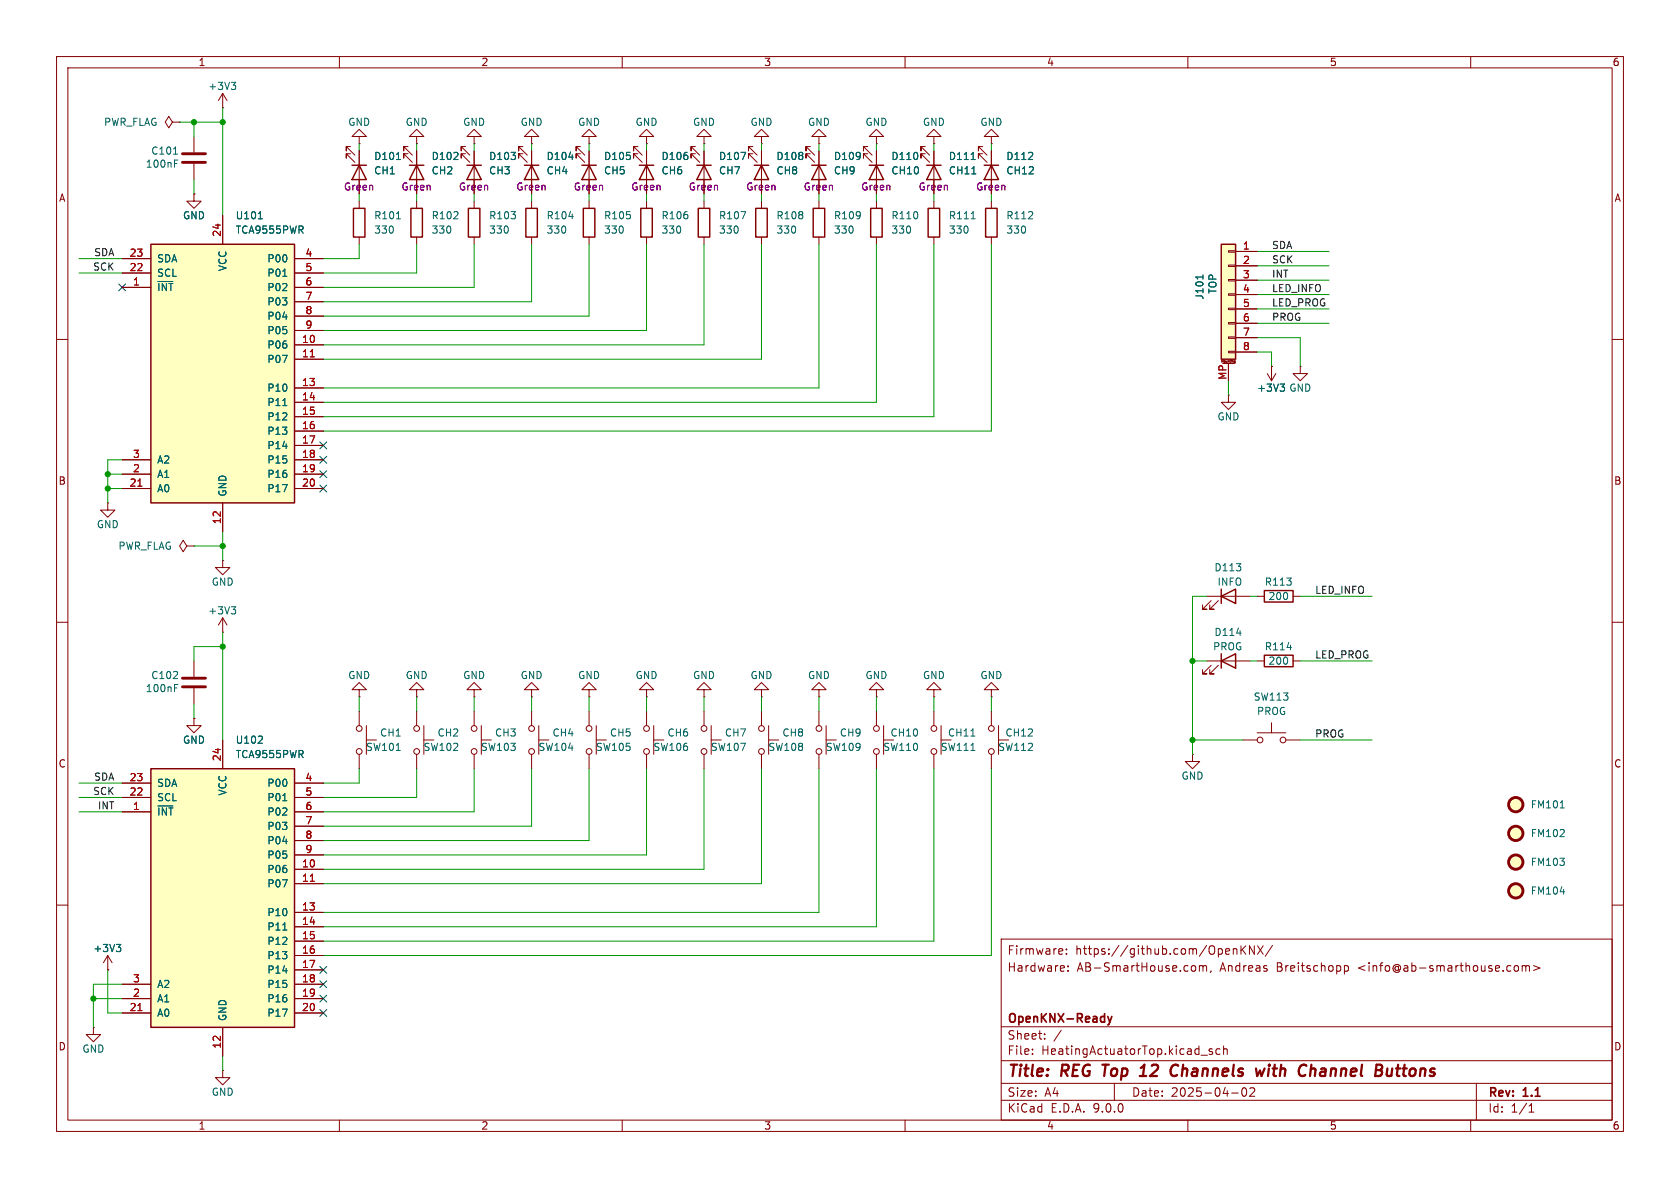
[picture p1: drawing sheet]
<svg xmlns="http://www.w3.org/2000/svg" width="297mm" height="210mm" viewBox="0 0 297 210" stroke-linecap="round" stroke-linejoin="round" font-family="sans-serif">
<g fill="none" stroke="#840000" stroke-width=".18">
<path d="M10 10h277v190h-277zM12 12h273v186h-273zM60 10v2M110 10v2M160 10v2M210 10v2M260 10v2M104.1 24.1h1.3l-1.3-1.2-1.2 1.2h1.2v1.3M104.1 25.4h.1M10 60h2M217.2 69.9v1.2h1.2l-1.2 1.3-1.3-1.3h1.3M217.2 69.9h.1"/>
<path d="M229.9 64.8v1.2h1.2l-1.2 1.3-1.3-1.3h1.3M229.9 64.8h.1M285 60h2M10 110h2M213.4 105.4h7.6M214.1 106.2l-1.5 1.5h.8h-.8v-.8M215.4 106.2l-1.5 1.5h.7h-.7v-.8M285 110h2M219.7 130.8h2.5M222.2 129.5h5.1M224.8 127.8v1.7M227.3 130.8h2.6"/>
<path d="M10 160h2M177 166h108v32h-108zM187.8 167.8l.1 .3-.7 .1M188.5 168.6v.1M188.5 167.8v.1M188.8 171.6v.1M188.8 170.8v.1M211.1 170.7l.3 .3v.4l-.3 .3M212 170.8l.5-.1 .2 .2M212 170.7v1M212.7 170.9l.2-.2 .3 .1 .1 .9M212.7 170.9v.8"/>
<path d="M214.1 171.6l-.1 .3M218 167.8l.2-.1 .4 .1 .1 .9M218 167.7v1M219.4 167.2v1.5M219.6 167.8l.6 .9M220.2 167.2l-.8 .9M221.7 167.2v1.5l-.8-1.5v1.5M222.3 167.2l1 1.5M223.3 167.2l-1 1.5M225 167.1l-1.3 2M237.7 170.8l.4-.1 .3 .3v.4l-.2 .2h-.5M237.7 170.7v1.5"/>
<path d="M267.8 170.8l.4-.1 .3 .3v.4l-.3 .3-.4-.1-.1-.2v-.4zM269.1 170.8l.4-.1 .2 .2M269.1 170.7v1M269.7 170.9l.3-.2 .3 .1 .1 .9M269.7 170.9v.8M271.1 170.7l1.1 .4-1.1 .5M285 160h2M39.4 189.2v1.3h1.2l-1.2 1.3-1.3-1.3h1.3M39.4 189.2h.1M60 198v2M110 198v2M160 198v2"/>
<path d="M177 194.5h108M177 191.5h108M177 187.5h108M177 181.5h108M182.5 186.3v.1M182.5 185.5v.1M184.7 183.6v.1M184.7 182.8v.1M187.6 182.1l-1.3 2M197 191.5v3M210 198v2M212.3 186.5h1.2"/>
<path d="M214.3 185.5l-.3-.1-.3 .2 .1 .2 .5 .2v.3h-.6M215.7 185.5l-.5-.1-.2 .3v.4l.1 .2h.6M216.3 185.5l.2-.1 .4 .1 .1 .9M216.3 184.9v1.5M217.7 193.2h1.2M219.7 192.4l.2-.1a.81 .81 0 0 1 .6 .6 .81 .81 0 0 1-.3 .8l-.2 .1a.81 .81 0 0 1-.3-1.4zM221 192.4l.5-.1 .2 .1 .1 .3-.9 1.1h.9M260 198v2M261 191.5v6.5M270.3 196.6h.9M270.3 195.5l.4-.4v1.5"/>
<circle cx="222.8" cy="130.8" r=".51"/>
<circle cx="226.8" cy="130.8" r=".51"/>
</g>
<g fill="none" stroke="#840000" stroke-width=".4">
<path d="M194.9 188.2h1.1M195.5 188.2l-.3 2M201.5 190.2h1.1M201.9 188.7l.4-.5-.2 2M208.1 190a.73 .73 0 0 1-.9 .1M208.3 188.4a.69 .69 0 0 0-1.1 .1M223.6 188.9l-.6 1.3-.2-.9M224.3 188.9l-.1 1.3M224.4 188.2v.2M224.4 188.2l-.1 .1 .1 .1M224.4 188.2l.1 .1-.1 .1M231.8 189l.2-.1 .5 .1-.1 1.2"/>
<path d="M246 190l-.3 .2M246.1 188.9l-.1 1.3M246.8 188.9h.8M247.2 188.2l-.2 1.7v.2l.4 .1"/>
</g>
<path d="M195.8 179.7l.4 1M196.6 179.7l-.4 1M196.2 180.7l-.1 .3-.3 .2" fill="none" stroke="#840000" stroke-width=".3"/>
<path d="M215.9 105.4l2.5-1.3v2.6zM215.9 104.1v2.6" fill="none" stroke="#840000" stroke-width=".25"/>
<path d="M26.7 43.2h25.4v45.7h-25.4z" fill="#ffffc2"/>
<path d="M62.2 29.2h2.6M63.5 29.2l1.3 2.6h-2.6zM26.7 43.2h25.4v45.7h-25.4zM223.5 104.4h5.1v2h-5.1z" fill="none" stroke="#840000" stroke-width=".25"/>
<g fill="none" stroke="#840000" stroke-width=".18">
<path d="M39.4 19.1h.1M39.4 16.5v2.6M39.4 16.5l-.8 1.3M39.4 16.5l.7 1.3M34.3 34.3v1.3h1.3l-1.3 1.2-1.3-1.2h1.3M34.3 34.3h.1M39.4 38.1v5.1M62 25.9h-.8v.8v-.8l1.5 1.5M62 27.2h-.8v.7v-.7l1.5 1.5M63.5 26.7v7.6M21.6 45.7h5.1M21.6 48.3h5.1"/>
<path d="M21.6 50.8h5.1M52.1 45.7h5M52.1 48.3h5M52.1 50.8h5M52.1 53.3h5M52.1 55.9h5M52.1 58.4h5M52.1 61h5M52.1 63.5h5M52.1 68.6h5M52.1 71.1h5M52.1 73.7h5"/>
<path d="M52.1 76.2h5M52.1 78.7h5M19 88.9v1.3h1.3l-1.3 1.2-1.2-1.2h1.2M19 88.9h.1M21.6 81.3h5.1M21.6 83.8h5.1M21.6 86.4h5.1M39.4 88.9v5.1M52.1 81.3h5M52.1 83.8h5M52.1 86.4h5M222.2 105.4h1.3"/>
<path d="M228.6 105.4h1.3"/>
</g>
<path d="M54.9 63.1h.7M24.4 85.9h.7" fill="none" stroke="#a90000" stroke-width=".18"/>
<path d="M40.9 14.5h.8l-.5 .5M41.4 15l.3 .3v.3l-.3 .2M45.7 38.7h.7M70.1 28.2h.7M50 48.8h.7M50 71.7h.7" fill="none" stroke="#006464" stroke-width=".18"/>
<path d="M215.9 43.2h2.5v20.3h-2.5z" fill="#ffffc2"/>
<path d="M72.6 36.8h2.1v5.1h-2.1zM102.9 29.2h2.5M103.1 36.8h2.1v5.1h-2.1zM104.1 29.2l1.3 2.6h-2.5zM215.9 43.2h2.5v20.3h-2.5z" fill="none" stroke="#840000" stroke-width=".25"/>
<g fill="none" stroke="#840000" stroke-width=".18">
<path d="M34.3 24.1v2.8M34.3 29v2.8M73.7 35.6v1.2M102.6 25.9h-.7v.8v-.8l1.5 1.5M102.6 27.2h-.7v.7v-.7l1.5 1.5M104.1 26.7v7.6M104.1 35.6v1.2M73.7 41.9v1.3M104.1 41.9v1.3M217.2 44.3h1.2v.3h-1.2zM217.2 46.9h1.2v.2h-1.2zM217.2 49.4h1.2v.3h-1.2z"/>
<path d="M217.2 51.9h1.2v.3h-1.2zM217.2 54.5h1.2v.2h-1.2zM217.2 57h1.2v.3h-1.2zM217.2 59.6h1.2v.2h-1.2zM218.4 44.5h3.8M218.4 47h3.8M218.4 49.5h3.8M218.4 52.1h3.8M218.4 54.6h3.8M218.4 57.2h3.8M218.4 59.7h3.8M216 64v-.3l.1 .2 .1-.2v.3"/>
<path d="M216.2 64.3h2M217.2 62.1h1.2v.3h-1.2zM217.2 64.3v3M217.5 63.7v.3M217.7 63.7h.1M218.2 63.8v.2h.2M218.2 63.8h.1M218.2 63.8h.2M218.4 63.8v.3l-.2 .1M218.4 62.2h3.8M165.1 125.7v2.6M165.1 133.4v2.5"/>
<path d="M166.4 130.8h1.7M166.4 128.3v5.1"/>
<circle cx="165.1" cy="128.8" r=".51"/>
<circle cx="165.1" cy="132.8" r=".51"/>
</g>
<path d="M30.7 27.2h.7M30.9 28.9h.4M30.9 28.3h.6M212.7 48.6v.7M171.6 132.7h.8M171.6 130.1h.8" fill="none" stroke="#006464" stroke-width=".18"/>
<path d="M32.3 27.2h4M32.3 28.7h4" fill="none" stroke="#840000" stroke-width=".51"/>
<path d="M26.7 135.9h25.4v45.7h-25.4z" fill="#ffffc2"/>
<g fill="none" stroke="#840000" stroke-width=".25">
<path d="M62.5 36.8h2v5.1h-2zM72.4 29.2h2.5M73.7 29.2l1.2 2.6h-2.5zM82.5 29.2h2.6M82.8 36.8h2v5.1h-2zM83.8 29.2l1.3 2.6h-2.6zM92.7 29.2h2.5M93 36.8h2v5.1h-2zM94 29.2l1.2 2.6h-2.5zM113 29.2h2.6M113.3 36.8h2v5.1h-2zM114.3 29.2l1.3 2.6h-2.6z"/>
<path d="M123.2 29.2h2.5M123.4 36.8h2.1v5.1h-2.1zM124.5 29.2l1.2 2.6h-2.5zM133.3 29.2h2.6M133.6 36.8h2v5.1h-2zM134.6 29.2l1.3 2.6h-2.6zM143.5 29.2h2.5M143.8 36.8h2v5.1h-2zM144.8 29.2l1.2 2.6h-2.5zM153.7 29.2h2.5M153.9 36.8h2.1v5.1h-2.1zM154.9 29.2l1.3 2.6h-2.5z"/>
<path d="M163.8 29.2h2.6M164.1 36.8h2v5.1h-2zM165.1 29.2l1.3 2.6h-2.6zM174 29.2h2.5M174.2 36.8h2.1v5.1h-2.1zM175.3 29.2l1.2 2.6h-2.5zM215.9 116.8l2.5-1.2v2.5zM215.9 115.6v2.5M223.5 115.8h5.1v2.1h-5.1zM26.7 135.9h25.4v45.7h-25.4z"/>
</g>
<g fill="none" stroke="#840000" stroke-width=".18">
<path d="M30.5 21.6l-.7-1-.6 1 .6 1 .7-1h1.2M31.7 21.6h.1M34.3 34.3h.1M39.4 38.1v5.1M63.5 24.1h1.3l-1.3-1.2-1.3 1.2h1.3v1.3M63.5 25.4h.1M63.5 26.7v2.5M63.5 31.8v2.5M63.5 35.6v1.2M72.1 25.9h-.7v.8v-.8l1.5 1.5M72.1 27.2h-.7v.7v-.7l1.5 1.5M73.7 24.1h1.2l-1.2-1.2-1.3 1.2h1.3v1.3"/>
<path d="M73.7 25.4h.1M73.7 26.7v7.6M82.3 25.9h-.8v.8v-.8l1.6 1.5M82.3 27.2h-.8v.7v-.7l1.6 1.5M83.8 24.1h1.3l-1.3-1.2-1.3 1.2h1.3v1.3M83.8 25.4h.1M83.8 26.7v7.6M83.8 35.6v1.2M92.5 25.9h-.8v.8v-.8l1.5 1.5M92.5 27.2h-.8v.7v-.7l1.5 1.5M94 24.1h1.2l-1.2-1.2-1.3 1.2h1.3v1.3M94 25.4h.1"/>
<path d="M94 26.7v7.6M94 35.6v1.2M104.1 26.7v2.5M104.1 31.8v2.5M112.8 25.9h-.8v.8v-.8l1.5 1.5M112.8 27.2h-.8v.7v-.7l1.5 1.5M114.3 24.1h1.3l-1.3-1.2-1.3 1.2h1.3v1.3M114.3 25.4h.1M114.3 26.7v7.6M114.3 35.6v1.2M122.9 25.9h-.7v.8v-.8l1.5 1.5M122.9 27.2h-.7v.7v-.7l1.5 1.5"/>
<path d="M124.5 24.1h1.2l-1.2-1.2-1.3 1.2h1.3v1.3M124.5 25.4h.1M124.5 26.7v7.6M124.5 35.6v1.2M133.1 25.9h-.8v.8v-.8l1.6 1.5M133.1 27.2h-.8v.7v-.7l1.6 1.5M134.6 24.1h1.3l-1.3-1.2-1.3 1.2h1.3v1.3M134.6 25.4h.1M134.6 26.7v7.6M134.6 35.6v1.2M143.3 25.9h-.8v.8v-.8l1.5 1.5M143.3 27.2h-.8v.7v-.7l1.5 1.5"/>
<path d="M144.8 24.1h1.2l-1.2-1.2-1.3 1.2h1.3v1.3M144.8 25.4h.1M144.8 26.7v7.6M144.8 35.6v1.2M153.4 25.9h-.7v.8v-.8l1.5 1.5M153.4 27.2h-.7v.7v-.7l1.5 1.5M154.9 24.1h1.3l-1.3-1.2-1.2 1.2h1.2v1.3M154.9 25.4h.1M154.9 26.7v7.6M154.9 35.6v1.2M163.6 25.9h-.8v.8v-.8l1.5 1.5M163.6 27.2h-.8v.7v-.7l1.5 1.5"/>
<path d="M165.1 24.1h1.3l-1.3-1.2-1.3 1.2h1.3v1.3M165.1 25.4h.1M165.1 26.7v7.6M165.1 35.6v1.2M173.7 25.9h-.7v.8v-.8l1.5 1.5M173.7 27.2h-.7v.7v-.7l1.5 1.5M175.3 24.1h1.2l-1.2-1.2-1.3 1.2h1.3v1.3M175.3 25.4h.1M175.3 26.7v7.6M175.3 35.6v1.2M21.6 45.7h5.1M21.6 48.3h5.1"/>
<path d="M21.6 50.8h5.1M52.1 45.7h5M52.1 48.3h5M52.1 50.8h5M52.1 53.3h5M52.1 55.9h5M52.1 58.4h5M63.5 41.9v1.3M83.8 41.9v1.3M94 41.9v1.3M114.3 41.9v1.3M124.5 41.9v1.3"/>
<path d="M134.6 41.9v1.3M144.8 41.9v1.3M154.9 41.9v1.3M165.1 41.9v1.3M175.3 41.9v1.3M218.4 44.5h3.8M218.4 47h3.8M218.4 49.5h3.8M218.4 52.1h3.8M218.4 54.6h3.8M218.4 57.2h3.8M218.4 59.7h3.8"/>
<path d="M52.1 61h5M52.1 63.5h5M52.1 68.6h5M52.1 71.1h5M52.1 73.7h5M52.1 76.2h5M52.1 78.7h5M217.2 64.3v3M218.4 62.2h3.8M224 66l.8 1.3M224.8 64.8h.1M224.8 64.8v2.5"/>
<path d="M225.6 66l-.8 1.3M21.6 81.3h5.1M21.6 83.8h5.1M21.6 86.4h5.1M33 96.5l-.6-1-.7 1 .7 1 .6-1h1.3M34.3 96.5h.1M39.4 99.1v1.2h1.2l-1.2 1.3-1.3-1.3h1.3M39.4 99.1h.1M39.4 88.9v5.1M52.1 81.3h5M52.1 83.8h5M52.1 86.4h5"/>
<path d="M34.3 116.8v2.8M39.4 111.8h.1M39.4 109.2v2.6M39.4 109.2l-.8 1.3M39.4 109.2l.7 1.3M213.4 116.8h7.6M214.1 117.6l-1.5 1.5h.8h-.8v-.7M215.4 117.6l-1.5 1.5h.7h-.7v-.7M222.2 116.8h1.3M228.6 116.8h1.3M21.6 138.4h5.1M34.3 127v1.3h1.3l-1.3 1.2-1.3-1.2h1.3"/>
<path d="M34.3 127h.1M34.3 121.7v2.8M39.4 130.8v5.1M52.1 138.4h5M63.5 121.9h-1.3l1.3-1.2 1.3 1.2h-1.3v1.3M63.5 123.2h.1M63.5 125.7v2.6M63.5 133.4v2.5M64.8 130.8h1.7M64.8 128.3v5.1M73.7 121.9h-1.3l1.3-1.2 1.2 1.2h-1.2v1.3M73.7 123.2h.1"/>
<path d="M73.7 125.7v2.6M73.7 133.4v2.5M74.9 130.8h1.8M74.9 128.3v5.1M83.8 121.9h-1.3l1.3-1.2 1.3 1.2h-1.3v1.3M83.8 123.2h.1M83.8 125.7v2.6M83.8 133.4v2.5M85.1 130.8h1.8M85.1 128.3v5.1M94 121.9h-1.3l1.3-1.2 1.2 1.2h-1.2v1.3M94 123.2h.1"/>
<path d="M94 125.7v2.6M94 133.4v2.5M95.2 130.8h1.8M95.2 128.3v5.1M104.1 121.9h-1.2l1.2-1.2 1.3 1.2h-1.3v1.3M104.1 123.2h.1M104.1 125.7v2.6M104.1 133.4v2.5M105.4 130.8h1.8M105.4 128.3v5.1M114.3 121.9h-1.3l1.3-1.2 1.3 1.2h-1.3v1.3M114.3 123.2h.1"/>
<path d="M114.3 125.7v2.6M114.3 133.4v2.5M115.6 130.8h1.7M115.6 128.3v5.1M124.5 121.9h-1.3l1.3-1.2 1.2 1.2h-1.2v1.3M124.5 123.2h.1M124.5 125.7v2.6M124.5 133.4v2.5M125.7 130.8h1.8M125.7 128.3v5.1M134.6 121.9h-1.3l1.3-1.2 1.3 1.2h-1.3v1.3M134.6 123.2h.1"/>
<path d="M134.6 125.7v2.6M134.6 133.4v2.5M135.9 130.8h1.8M135.9 128.3v5.1M144.8 121.9h-1.3l1.3-1.2 1.2 1.2h-1.2v1.3M144.8 123.2h.1M144.8 125.7v2.6M144.8 133.4v2.5M146 130.8h1.8M146 128.3v5.1M154.9 121.9h-1.2l1.2-1.2 1.3 1.2h-1.3v1.3M154.9 123.2h.1"/>
<path d="M154.9 125.7v2.6M154.9 133.4v2.5M156.2 130.8h1.8M156.2 128.3v5.1M165.1 121.9h-1.3l1.3-1.2 1.3 1.2h-1.3v1.3M165.1 123.2h.1M175.3 121.9h-1.3l1.3-1.2 1.2 1.2h-1.2v1.3M175.3 123.2h.1M175.3 125.7v2.6M175.3 133.4v2.5M176.5 130.8h1.8M176.5 128.3v5.1"/>
<path d="M210.8 133.4v1.2h1.3l-1.3 1.3-1.3-1.3h1.3M210.8 133.4h.1M21.6 141h5.1M21.6 143.5h5.1M52.1 141h5M52.1 143.5h5M52.1 146.1h5M52.1 148.6h5M52.1 151.1h5M52.1 153.7h5M52.1 156.2h5M19 171.5h.1"/>
<path d="M19 168.9l-.7 1.3M19 168.9l.8 1.3M19 168.9v2.6M21.6 174h5.1M21.6 176.5h5.1M21.6 179.1h5.1M52.1 174h5M52.1 176.5h5M52.1 179.1h5M52.1 161.3h5M52.1 163.8h5M52.1 166.4h5"/>
<path d="M52.1 168.9h5M52.1 171.5h5M16.5 181.6v1.3h1.3l-1.3 1.3-1.3-1.3h1.3M16.5 181.6h.1M39.4 181.6v5.1"/>
<circle cx="63.5" cy="128.8" r=".51"/>
<circle cx="63.5" cy="132.8" r=".51"/>
<circle cx="73.7" cy="132.8" r=".51"/>
<circle cx="73.7" cy="128.8" r=".51"/>
<circle cx="83.8" cy="128.8" r=".51"/>
<circle cx="83.8" cy="132.8" r=".51"/>
<circle cx="94" cy="132.8" r=".51"/>
<circle cx="94" cy="128.8" r=".51"/>
<circle cx="104.1" cy="128.8" r=".51"/>
<circle cx="104.1" cy="132.8" r=".51"/>
<circle cx="114.3" cy="128.8" r=".51"/>
<circle cx="114.3" cy="132.8" r=".51"/>
<circle cx="124.5" cy="128.8" r=".51"/>
<circle cx="124.5" cy="132.8" r=".51"/>
<circle cx="134.6" cy="128.8" r=".51"/>
<circle cx="134.6" cy="132.8" r=".51"/>
<circle cx="144.8" cy="132.8" r=".51"/>
<circle cx="144.8" cy="128.8" r=".51"/>
<circle cx="154.9" cy="128.8" r=".51"/>
<circle cx="154.9" cy="132.8" r=".51"/>
<circle cx="175.3" cy="128.8" r=".51"/>
<circle cx="175.3" cy="132.8" r=".51"/>
</g>
<path d="M54.9 63.1h.7M24.4 85.9h.7M54.9 155.8h.7M24.4 178.7h.7" fill="none" stroke="#a90000" stroke-width=".18"/>
<g fill="none" stroke="#006464" stroke-width=".18">
<path d="M45.7 38.7h.7M70.1 38.7h.7M70.1 28.2h.7M100.6 27.8h.7M100.6 38.3h.7M131 37.4h.8l-.5 1.3M131 26.9h.8l-.5 1.3M171.7 38.7h.7M171.7 28.2h.7M171.8 30.7h.7M50 48.8h.7M212.7 48.6v.7"/>
<path d="M50 71.7h.7M226.3 67.9h.8l-.4 .5M226.8 68.4l.3 .2v.3l-.3 .3M40.9 107.3h.8l-.5 .4M41.4 107.7l.3 .3v.3l-.3 .2M218.6 111.9h.8M227.5 114.5h.8M30.9 121.6h.4M30.9 121h.6M45.6 131.4h.8M46.3 130.2v.5M70 132.7h.8"/>
<path d="M50 141.5h.7M275.8 142.8h.7M275.8 157.6h.8M20.6 166.9h.7l-.4 .5M21.1 167.4l.2 .3v.3l-.2 .2M50 164.4h.7"/>
</g>
<g fill="#ffffc2" stroke="#ffffc2" stroke-width=".18">
<circle cx="268" cy="142.2" r="1.27"/>
<circle cx="268" cy="152.4" r="1.27"/>
<circle cx="268" cy="147.3" r="1.27"/>
<circle cx="268" cy="157.5" r="1.27"/>
</g>
<g fill="none" stroke="#840000" stroke-width=".51">
<path d="M32.3 119.9h4M32.3 121.4h4"/>
<circle cx="268" cy="157.5" r="1.27"/>
<circle cx="268" cy="142.2" r="1.27"/>
<circle cx="268" cy="152.4" r="1.27"/>
<circle cx="268" cy="147.3" r="1.27"/>
</g>
<g fill="none" stroke="#009600" stroke-width=".18">
<path d="M39.4 19.1v19M31.7 21.6h7.7M34.3 21.6v2.5M34.3 31.8v2.5M63.5 25.4v1.3M63.5 34.3v1.3M73.7 25.4v1.3M73.7 34.3v1.3M83.8 25.4v1.3M83.8 34.3v1.3M94 25.4v1.3M94 34.3v1.3"/>
<path d="M104.1 25.4v1.3M104.1 34.3v1.3M114.3 25.4v1.3M114.3 34.3v1.3M124.5 25.4v1.3M124.5 34.3v1.3M134.6 25.4v1.3M134.6 34.3v1.3M144.8 25.4v1.3M144.8 34.3v1.3M154.9 25.4v1.3M154.9 34.3v1.3"/>
<path d="M165.1 25.4v1.3M165.1 34.3v1.3M175.3 25.4v1.3M175.3 34.3v1.3M14 48.3h7.6M14 45.7h7.6M63.5 43.2v2.5h-6.4M73.7 43.2v5.1h-16.6M83.8 43.2v7.6h-26.7M94 43.2v10.1h-36.9M104.1 43.2v12.7h-47M114.3 43.2v15.2h-57.2"/>
<path d="M124.5 43.2v17.8h-67.4M134.6 43.2v20.3h-77.5M144.8 43.2v25.4h-87.7M154.9 43.2v27.9h-97.8M165.1 43.2v30.5h-108M175.3 43.2v33h-118.2M222.2 49.5h12.7M222.2 52.1h12.7M222.2 57.2h12.7M222.2 54.6h12.7M222.2 59.7h7.7v5.1M222.2 47h12.7"/>
<path d="M222.2 44.5h12.7M217.2 67.3v2.6M222.2 62.2h2.6v2.6M19 86.4h2.6M19 83.8h2.6M21.6 81.3h-2.6v7.6M34.3 96.5h5.1M39.4 94v5.1M39.4 111.8v19M39.4 114.3h-5.1v2.5M210.8 116.8h2.6M213.4 105.4h-2.6v28"/>
<path d="M221 105.4h1.2M221 116.8h1.2M229.9 105.4h12.7M229.9 116.8h12.7M14 138.4h7.6M34.3 124.5v2.5M63.5 123.2v2.5M63.5 135.9v2.5h-6.4M73.7 123.2v2.5M73.7 135.9v5.1h-16.6M83.8 123.2v2.5M83.8 135.9v7.6h-26.7"/>
<path d="M94 135.9v10.2h-36.9M94 123.2v2.5M104.1 123.2v2.5M104.1 135.9v12.7h-47M114.3 123.2v2.5M114.3 135.9v15.2h-57.2M124.5 123.2v2.5M124.5 135.9v17.8h-67.4M134.6 123.2v2.5M134.6 135.9v20.3h-77.5M144.8 123.2v2.5M144.8 135.9v25.4h-87.7"/>
<path d="M154.9 123.2v2.5M154.9 135.9v27.9h-97.8M165.1 123.2v2.5M165.1 135.9v30.5h-108M175.3 123.2v2.5M175.3 135.9v33h-118.2M210.8 130.8h8.9M229.9 130.8h12.7M14 141h7.6M14 143.5h7.6M16.5 176.5h5.1M19 171.5v7.6h2.6"/>
<path d="M21.6 174h-5.1v7.6M39.4 186.7v2.5"/>
</g>
<g fill="none" stroke="#000084" stroke-width=".18">
<path d="M21 50.2l1.2 1.2M22.2 50.2l-1.2 1.2M56.5 78.1l1.3 1.2M57.8 78.1l-1.3 1.2M56.5 83.2l1.3 1.2M56.5 80.7l1.3 1.2M56.5 85.8l1.3 1.2M57.8 83.2l-1.3 1.2M57.8 80.7l-1.3 1.2M57.8 85.8l-1.3 1.2M56.5 175.9l1.3 1.2M56.5 170.8l1.3 1.3"/>
<path d="M56.5 178.5l1.3 1.2M56.5 173.4l1.3 1.2M57.8 175.9l-1.3 1.2M57.8 170.8l-1.3 1.3M57.8 178.5l-1.3 1.2M57.8 173.4l-1.3 1.2"/>
</g>
<g fill="#009600" stroke="#009600" stroke-width=".18">
<circle cx="16.5" cy="176.5" r=".46"/>
<circle cx="210.8" cy="116.8" r=".46"/>
<circle cx="210.8" cy="130.8" r=".46"/>
<circle cx="39.4" cy="114.3" r=".46"/>
<circle cx="19" cy="83.8" r=".46"/>
<circle cx="19" cy="86.4" r=".46"/>
<circle cx="39.4" cy="21.6" r=".46"/>
<circle cx="34.3" cy="21.6" r=".46"/>
<circle cx="39.4" cy="96.5" r=".46"/>
</g>
<g font-size="2.8" fill="#840000">
<text x="178" y="190.9">Title:</text>
<text x="187.7" y="190.9">REG</text>
<text x="195.8" y="190.9">Top</text>
<text x="203.3" y="190.9">12</text>
<text x="209.4" y="190.9">Channels</text>
<text x="225.3" y="190.9">with</text>
<text x="233.7" y="190.9">Channel</text>
<text x="248" y="190.9">Buttons</text>
</g>
<g font-size="2.1" fill="#840000">
<text x="178" y="172">Hardware:</text>
<text x="178" y="169">Firmware:</text>
<text x="190.1" y="169">https://github.com/OpenKNX/</text>
<text x="190.4" y="172">AB-SmartHouse.com,</text>
<text x="215.7" y="172">Andreas</text>
<text x="225.8" y="172">Breitschopp</text>
<text x="240.3" y="172">&lt;info@ab-smarthouse.com&gt;</text>
<text x="178" y="184">Sheet:</text>
<text x="178" y="181.2">OpenKNX-Ready</text>
<text x="178" y="186.7">File:</text>
<text x="184.1" y="186.7">HeatingActuatorTop.kicad_sch</text>
<text x="178" y="196.9">KiCad</text>
<text x="178" y="194.1">Size:</text>
<text x="184.7" y="194.1">A4</text>
<text x="185.7" y="196.9">E.D.A.</text>
<text x="193.3" y="196.9">9.0.0</text>
<text x="200" y="194.1">Date:</text>
<text x="207" y="194.1">2025-04-02</text>
<text x="263" y="194.3">Rev:</text>
<text x="263" y="196.9">Id:</text>
<text x="267.1" y="196.9">1/1</text>
<text x="269.4" y="194.3">1.1</text>
</g>
<g font-size="1.8" fill="#840000">
<text x="35" y="11.9">1</text>
<text x="85" y="11.9">2</text>
<text x="135" y="11.9">3</text>
<text x="185" y="11.9">4</text>
<text x="235" y="11.9">5</text>
<text x="285" y="11.9">6</text>
<text x="10.3" y="35.9">A</text>
<text x="285.3" y="35.9">A</text>
<text x="10.3" y="85.9">B</text>
<text x="285.3" y="85.9">B</text>
<text x="10.3" y="135.9">C</text>
<text x="285.3" y="135.9">C</text>
<text x="10.3" y="185.9">D</text>
<text x="285.3" y="185.9">D</text>
<text x="35" y="199.9">1</text>
<text x="85" y="199.9">2</text>
<text x="135" y="199.9">3</text>
<text x="185" y="199.9">4</text>
<text x="235" y="199.9">5</text>
<text x="285" y="199.9">6</text>
</g>
<g font-size="1.8" fill="#006464">
<text x="36.7" y="16.1">+3V3</text>
<text x="18.3" y="22.5">PWR_FLAG</text>
<text x="61.5" y="22.5">GND</text>
<text x="71.6" y="22.5">GND</text>
<text x="81.8" y="22.5">GND</text>
<text x="91.9" y="22.5">GND</text>
<text x="102.1" y="22.5">GND</text>
<text x="112.3" y="22.5">GND</text>
<text x="122.4" y="22.5">GND</text>
<text x="132.6" y="22.5">GND</text>
<text x="142.7" y="22.5">GND</text>
<text x="152.9" y="22.5">GND</text>
<text x="163.1" y="22.5">GND</text>
<text x="173.2" y="22.5">GND</text>
<text x="25.7" y="29.8">100nF</text>
<text x="26.6" y="27.5">C101</text>
<text x="66" y="28.5">D101</text>
<text x="76.2" y="28.5">D102</text>
<text x="86.4" y="28.5">D103</text>
<text x="96.5" y="28.5">D104</text>
<text x="106.7" y="28.5">D105</text>
<text x="116.8" y="28.5">D106</text>
<text x="127" y="28.5">D107</text>
<text x="137.2" y="28.5">D108</text>
<text x="147.3" y="28.5">D109</text>
<text x="157.5" y="28.5">D110</text>
<text x="167.6" y="28.5">D111</text>
<text x="177.8" y="28.5">D112</text>
<text x="66" y="31">CH1</text>
<text x="76.2" y="31">CH2</text>
<text x="86.4" y="31">CH3</text>
<text x="96.5" y="31">CH4</text>
<text x="106.7" y="31">CH5</text>
<text x="116.8" y="31">CH6</text>
<text x="127" y="31">CH7</text>
<text x="137.2" y="31">CH8</text>
<text x="147.3" y="31">CH9</text>
<text x="157.5" y="31">CH10</text>
<text x="167.6" y="31">CH11</text>
<text x="177.8" y="31">CH12</text>
<text x="32.3" y="39">GND</text>
<text x="41.6" y="39">U101</text>
<text x="41.6" y="41.5">TCA9555PWR</text>
<text x="66" y="39">R101</text>
<text x="66" y="41.5">330</text>
<text x="76.2" y="39">R102</text>
<text x="76.2" y="41.5">330</text>
<text x="86.4" y="39">R103</text>
<text x="86.4" y="41.5">330</text>
<text x="96.5" y="39">R104</text>
<text x="96.5" y="41.5">330</text>
<text x="106.7" y="39">R105</text>
<text x="106.7" y="41.5">330</text>
<text x="116.8" y="39">R106</text>
<text x="116.8" y="41.5">330</text>
<text x="127" y="39">R107</text>
<text x="127" y="41.5">330</text>
<text x="137.2" y="39">R108</text>
<text x="137.2" y="41.5">330</text>
<text x="147.3" y="39">R109</text>
<text x="147.3" y="41.5">330</text>
<text x="157.5" y="39">R110</text>
<text x="157.5" y="41.5">330</text>
<text x="167.6" y="39">R111</text>
<text x="167.6" y="41.5">330</text>
<text x="177.8" y="39">R112</text>
<text x="177.8" y="41.5">330</text>
<text x="27.7" y="46.6">SDA</text>
<text x="47.2" y="46.6">P00</text>
<text x="27.7" y="49.1">SCL</text>
<text x="27.7" y="51.7">~{INT}</text>
<text x="40.2" y="48" transform="rotate(-90 40.2 48)">VCC</text>
<text x="47.2" y="49.1">P01</text>
<text x="47.2" y="51.7">P02</text>
<text x="213" y="53.1" transform="rotate(-90 213 53.1)">J101</text>
<text x="215.3" y="52" transform="rotate(-90 215.3 52)">TOP</text>
<text x="47.2" y="54.2">P03</text>
<text x="47.2" y="56.7">P04</text>
<text x="47.2" y="59.3">P05</text>
<text x="47.2" y="61.8">P06</text>
<text x="47.2" y="64.4">P07</text>
<text x="47.2" y="69.4">P10</text>
<text x="47.2" y="72">P11</text>
<text x="222.1" y="69.4">+3V3</text>
<text x="227.8" y="69.4">GND</text>
<text x="47.2" y="74.5">P12</text>
<text x="47.2" y="77.1">P13</text>
<text x="215.1" y="74.5">GND</text>
<text x="27.7" y="82.1">A2</text>
<text x="47.2" y="79.6">P14</text>
<text x="47.2" y="82.1">P15</text>
<text x="27.7" y="84.7">A1</text>
<text x="27.7" y="87.2">A0</text>
<text x="40.2" y="87.9" transform="rotate(-90 40.2 87.9)">GND</text>
<text x="47.2" y="84.7">P16</text>
<text x="47.2" y="87.2">P17</text>
<text x="17" y="93.6">GND</text>
<text x="20.8" y="97.4">PWR_FLAG</text>
<text x="214.6" y="101.2">D113</text>
<text x="37.3" y="103.7">GND</text>
<text x="215.1" y="103.7">INFO</text>
<text x="223.5" y="103.7">R113</text>
<text x="224.1" y="106.3">200</text>
<text x="36.7" y="108.8">+3V3</text>
<text x="214.6" y="112.6">D114</text>
<text x="214.4" y="115.2">PROG</text>
<text x="223.5" y="115.2">R114</text>
<text x="224.1" y="117.7">200</text>
<text x="25.7" y="122.6">100nF</text>
<text x="26.6" y="120.2">C102</text>
<text x="61.5" y="120.2">GND</text>
<text x="71.6" y="120.2">GND</text>
<text x="81.8" y="120.2">GND</text>
<text x="91.9" y="120.2">GND</text>
<text x="102.1" y="120.2">GND</text>
<text x="112.3" y="120.2">GND</text>
<text x="122.4" y="120.2">GND</text>
<text x="132.6" y="120.2">GND</text>
<text x="142.7" y="120.2">GND</text>
<text x="152.9" y="120.2">GND</text>
<text x="163.1" y="120.2">GND</text>
<text x="173.2" y="120.2">GND</text>
<text x="221.5" y="124.1">SW113</text>
<text x="32.3" y="131.7">GND</text>
<text x="41.6" y="131.7">U102</text>
<text x="67.1" y="130.4">CH1</text>
<text x="77.3" y="130.4">CH2</text>
<text x="87.4" y="130.4">CH3</text>
<text x="97.6" y="130.4">CH4</text>
<text x="107.7" y="130.4">CH5</text>
<text x="117.9" y="130.4">CH6</text>
<text x="128.1" y="130.4">CH7</text>
<text x="138.2" y="130.4">CH8</text>
<text x="148.4" y="130.4">CH9</text>
<text x="157.3" y="130.4">CH10</text>
<text x="167.5" y="130.4">CH11</text>
<text x="177.6" y="130.4">CH12</text>
<text x="222.1" y="126.6">PROG</text>
<text x="41.6" y="134.2">TCA9555PWR</text>
<text x="64.6" y="132.9">SW101</text>
<text x="74.8" y="132.9">SW102</text>
<text x="84.9" y="132.9">SW103</text>
<text x="95.1" y="132.9">SW104</text>
<text x="105.3" y="132.9">SW105</text>
<text x="115.4" y="132.9">SW106</text>
<text x="125.6" y="132.9">SW107</text>
<text x="135.7" y="132.9">SW108</text>
<text x="145.9" y="132.9">SW109</text>
<text x="156.1" y="132.9">SW110</text>
<text x="166.2" y="132.9">SW111</text>
<text x="176.4" y="132.9">SW112</text>
<text x="27.7" y="139.3">SDA</text>
<text x="27.7" y="141.8">SCL</text>
<text x="40.2" y="140.7" transform="rotate(-90 40.2 140.7)">VCC</text>
<text x="47.2" y="139.3">P00</text>
<text x="47.2" y="141.8">P01</text>
<text x="208.8" y="138">GND</text>
<text x="270.5" y="143.1">FM101</text>
<text x="27.7" y="144.4">~{INT}</text>
<text x="47.2" y="144.4">P02</text>
<text x="47.2" y="146.9">P03</text>
<text x="47.2" y="149.5">P04</text>
<text x="270.5" y="148.2">FM102</text>
<text x="47.2" y="152">P05</text>
<text x="47.2" y="154.5">P06</text>
<text x="270.5" y="153.3">FM103</text>
<text x="47.2" y="157.1">P07</text>
<text x="270.5" y="158.3">FM104</text>
<text x="47.2" y="162.2">P10</text>
<text x="47.2" y="164.7">P11</text>
<text x="47.2" y="167.2">P12</text>
<text x="16.4" y="168.5">+3V3</text>
<text x="47.2" y="169.8">P13</text>
<text x="47.2" y="172.3">P14</text>
<text x="27.7" y="174.9">A2</text>
<text x="27.7" y="177.4">A1</text>
<text x="27.7" y="179.9">A0</text>
<text x="47.2" y="174.9">P15</text>
<text x="47.2" y="177.4">P16</text>
<text x="47.2" y="179.9">P17</text>
<text x="40.2" y="180.6" transform="rotate(-90 40.2 180.6)">GND</text>
<text x="14.5" y="186.3">GND</text>
<text x="37.3" y="193.9">GND</text>
</g>
<g font-size="1.8" fill="#840084">
<text x="60.7" y="33.9">Green</text>
<text x="70.9" y="33.9">Green</text>
<text x="81" y="33.9">Green</text>
<text x="91.2" y="33.9">Green</text>
<text x="101.3" y="33.9">Green</text>
<text x="111.5" y="33.9">Green</text>
<text x="121.7" y="33.9">Green</text>
<text x="131.8" y="33.9">Green</text>
<text x="142" y="33.9">Green</text>
<text x="152.1" y="33.9">Green</text>
<text x="162.3" y="33.9">Green</text>
<text x="172.5" y="33.9">Green</text>
</g>
<g font-size="1.8" fill="#a90000">
<text x="39.1" y="42" transform="rotate(-90 39.1 42)">24</text>
<text x="22.8" y="45.5">23</text>
<text x="53.9" y="45.5">4</text>
<text x="219.6" y="44.2">1</text>
<text x="219.6" y="46.7">2</text>
<text x="22.8" y="48">22</text>
<text x="23.4" y="50.5">1</text>
<text x="53.9" y="48">5</text>
<text x="53.9" y="50.5">6</text>
<text x="53.9" y="53.1">7</text>
<text x="219.6" y="49.3">3</text>
<text x="219.6" y="51.8">4</text>
<text x="53.9" y="55.6">8</text>
<text x="53.9" y="58.2">9</text>
<text x="219.6" y="54.4">5</text>
<text x="219.6" y="56.9">6</text>
<text x="219.6" y="59.4">7</text>
<text x="53.3" y="60.7">10</text>
<text x="53.3" y="63.2">11</text>
<text x="219.6" y="62">8</text>
<text x="53.3" y="68.3">13</text>
<text x="53.3" y="70.9">14</text>
<text x="216.9" y="67.2" transform="rotate(-90 216.9 67.2)">MP</text>
<text x="53.3" y="73.4">15</text>
<text x="53.3" y="75.9">16</text>
<text x="23.4" y="81">3</text>
<text x="23.4" y="83.6">2</text>
<text x="53.3" y="78.5">17</text>
<text x="53.3" y="81">18</text>
<text x="53.3" y="83.6">19</text>
<text x="22.8" y="86.1">21</text>
<text x="53.3" y="86.1">20</text>
<text x="39.1" y="92.8" transform="rotate(-90 39.1 92.8)">12</text>
<text x="39.1" y="134.7" transform="rotate(-90 39.1 134.7)">24</text>
<text x="22.8" y="138.2">23</text>
<text x="22.8" y="140.7">22</text>
<text x="23.4" y="143.3">1</text>
<text x="53.9" y="138.2">4</text>
<text x="53.9" y="140.7">5</text>
<text x="53.9" y="143.3">6</text>
<text x="53.9" y="145.8">7</text>
<text x="53.9" y="148.3">8</text>
<text x="53.3" y="153.4">10</text>
<text x="53.3" y="156">11</text>
<text x="53.9" y="150.9">9</text>
<text x="53.3" y="161">13</text>
<text x="53.3" y="163.6">14</text>
<text x="53.3" y="166.1">15</text>
<text x="23.4" y="173.7">3</text>
<text x="53.3" y="168.7">16</text>
<text x="53.3" y="171.2">17</text>
<text x="53.3" y="173.7">18</text>
<text x="22.8" y="178.8">21</text>
<text x="23.4" y="176.3">2</text>
<text x="53.3" y="176.3">19</text>
<text x="53.3" y="178.8">20</text>
<text x="39.1" y="185.5" transform="rotate(-90 39.1 185.5)">12</text>
</g>
<g font-size="1.8" fill="#0f0f0f">
<text x="16.4" y="47.9">SCK</text>
<text x="16.5" y="45.4">SDA</text>
<text x="224.8" y="44.1">SDA</text>
<text x="224.8" y="46.6">SCK</text>
<text x="224.8" y="51.7">LED_INFO</text>
<text x="224.8" y="49.2">INT</text>
<text x="224.8" y="54.3">LED_PROG</text>
<text x="224.8" y="56.8">PROG</text>
<text x="232.4" y="105.1">LED_INFO</text>
<text x="232.4" y="116.5">LED_PROG</text>
<text x="232.4" y="130.5">PROG</text>
<text x="16.4" y="140.6">SCK</text>
<text x="16.5" y="138.1">SDA</text>
<text x="17.2" y="143.2">INT</text>
</g>
<text font-size=".5" fill="#840000" x="215.7" y="64.3">Mounting</text>
</svg>
